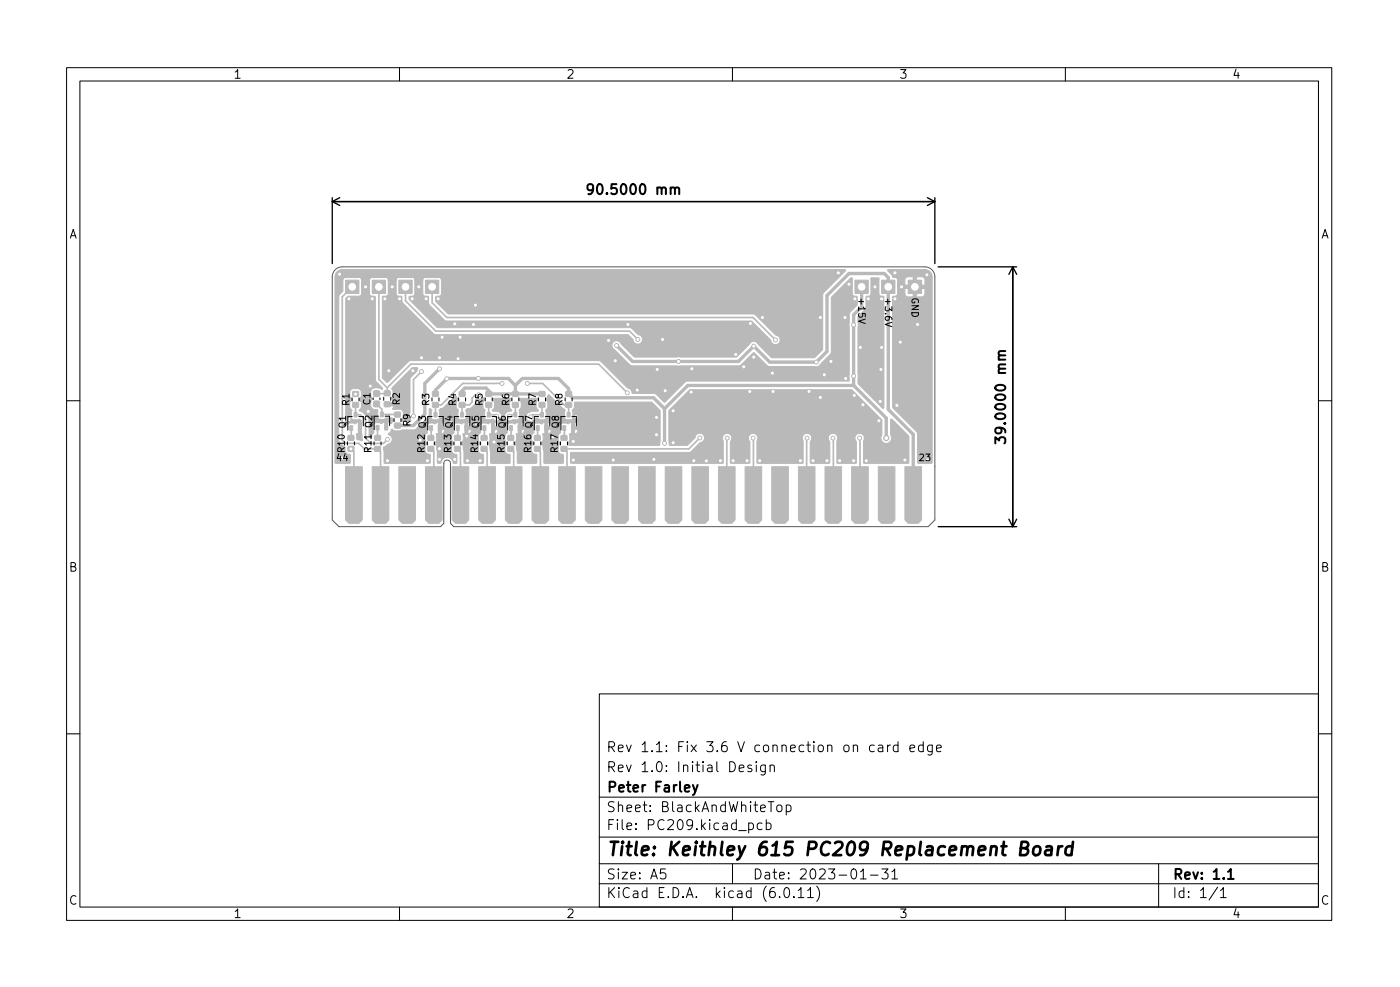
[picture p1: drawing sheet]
<svg xmlns="http://www.w3.org/2000/svg" width="210mm" height="148mm" viewBox="0 0 210 148" stroke-linecap="round" stroke-linejoin="round" font-family="sans-serif">
<path d="M96.2 27.8l.4-.2a.94 .94 0 0 1 0 1.5h-.2a.91 .91 0 0 1-.2-1.3zM149.6 57.9a1.02 1.02 0 0 1 1.4 .2v.2a.94 .94 0 0 1-1.5 0z" fill="none" stroke="#000" stroke-width=".3"/>
<g fill="none" stroke="#000" stroke-width=".2">
<path d="M49.9 29.7v9.9M49.9 30.3h90.5M49.9 30.3l1.1 .5M51 29.7l-1.1 .6M139.3 29.7l1.1 .6M140.4 29.7v9.9M140.4 30.3l-1.1 .5M140.9 40.1h11.8M152.1 40.1v39M152.1 40.1l-.6 1.1M152.1 40.1l.6 1.1M140.9 79.1h11.8"/>
<path d="M151.5 77.9l.6 1.2M152.7 77.9l-.6 1.2"/>
</g>
<g fill="#b9b9b9" stroke="#b9b9b9" stroke-width=".15">
<path d="M57.7 60.3h.9v.7h-.9z"/>
<path d="M57.7 58.7h.9v.7h-.9z"/>
<path d="M64.3 67h.8v.7h-.8z"/>
<path d="M64.3 65.4h.8v.7h-.8z"/>
<path d="M68.3 67h.8v.7h-.8z"/>
<path d="M68.3 65.4h.8v.7h-.8z"/>
<path d="M72.5 63.9h.5v.7h-.5z"/>
<path d="M73.8 63.9h.5v.7h-.5z"/>
<path d="M73.2 61.9h.4v.7h-.4z"/>
<path d="M59.3 61.9h.8v.7h-.8z"/>
<path d="M59.3 63.5h.8v.7h-.8z"/>
<path d="M65 60.4h.8v.7h-.8z"/>
<path d="M65 58.8h.8v.7h-.8z"/>
<path d="M52.5 63.9h.5v.7h-.5z"/>
<path d="M53.8 63.9h.5v.7h-.5z"/>
<path d="M53.2 61.9h.4v.7h-.4z"/>
<path d="M69 60.4h.8v.7h-.8z"/>
<path d="M69 58.8h.8v.7h-.8z"/>
<path d="M56.3 67h.8v.7h-.8z"/>
<path d="M56.3 65.4h.8v.7h-.8z"/>
<path d="M72.3 67h.8v.7h-.8z"/>
<path d="M72.3 65.4h.8v.7h-.8z"/>
<path d="M77 60.4h.8v.7h-.8z"/>
<path d="M77 58.8h.8v.7h-.8z"/>
<path d="M85 60.4h.8v.7h-.8z"/>
<path d="M85 58.8h.8v.7h-.8z"/>
<path d="M80.5 63.9h.5v.7h-.5z"/>
<path d="M81.8 63.9h.5v.7h-.5z"/>
<path d="M81.2 61.9h.4v.7h-.4z"/>
<path d="M76.3 67h.8v.7h-.8z"/>
<path d="M76.3 65.4h.8v.7h-.8z"/>
<path d="M56.5 63.9h.4v.7h-.4z"/>
<path d="M57.8 63.9h.4v.7h-.4z"/>
<path d="M57.1 61.9h.5v.7h-.5z"/>
<path d="M73 60.4h.8v.7h-.8z"/>
<path d="M73 58.8h.8v.7h-.8z"/>
<path d="M52.3 67h.8v.7h-.8z"/>
<path d="M52.3 65.4h.8v.7h-.8z"/>
<path d="M81 60.4h.8v.7h-.8z"/>
<path d="M81 58.8h.8v.7h-.8z"/>
<path d="M68.5 63.9h.5v.7h-.5z"/>
<path d="M69.8 63.9h.5v.7h-.5z"/>
<path d="M69.2 61.9h.4v.7h-.4z"/>
<path d="M76.5 63.9h.5v.7h-.5z"/>
<path d="M77.8 63.9h.5v.7h-.5z"/>
<path d="M77.2 61.9h.4v.7h-.4z"/>
<path d="M84.3 67h.8v.7h-.8z"/>
<path d="M84.3 65.4h.8v.7h-.8z"/>
<path d="M56.1 60.3h.9v.7h-.9z"/>
<path d="M56.1 58.7h.9v.8h-.9z"/>
<path d="M64.5 63.9h.5v.7h-.5z"/>
<path d="M65.8 63.9h.5v.7h-.5z"/>
<path d="M65.2 61.9h.4v.7h-.4z"/>
<path d="M80.3 67h.8v.7h-.8z"/>
<path d="M80.3 65.4h.8v.7h-.8z"/>
<path d="M53 60.4h.8v.7h-.8z"/>
<path d="M53 58.8h.8v.7h-.8z"/>
<path d="M84.5 63.9h.5v.7h-.5z"/>
<path d="M85.8 63.9h.5v.7h-.5z"/>
<path d="M85.2 61.9h.4v.7h-.4z"/>
<path d="M135.9 70.1h2.5v8l-.5 .5h-1.5l-.5-.5z"/>
<path d="M131.9 70.1h2.5v8l-.5 .5h-1.5l-.5-.5z"/>
<path d="M127.9 70.1h2.5v8l-.5 .5h-1.5l-.5-.5z"/>
<path d="M123.9 70.1h2.5v8l-.5 .5h-1.5l-.5-.5z"/>
<path d="M119.9 70.1h2.5v8l-.5 .5h-1.5l-.5-.5z"/>
<path d="M115.9 70.1h2.5v8l-.5 .5h-1.5l-.5-.5z"/>
<path d="M111.9 70.1h2.5v8l-.5 .5h-1.5l-.5-.5z"/>
<path d="M107.9 70.1h2.5v8l-.5 .5h-1.5l-.5-.5z"/>
<path d="M103.9 70.1h2.5v8l-.5 .5h-1.5l-.5-.5z"/>
<path d="M99.9 70.1h2.5v8l-.5 .5h-1.5l-.5-.5z"/>
<path d="M95.9 70.1h2.5v8l-.5 .5h-1.5l-.5-.5z"/>
<path d="M91.9 70.1h2.5v8l-.5 .5h-1.5l-.5-.5z"/>
<path d="M87.9 70.1h2.5v8l-.5 .5h-1.5l-.5-.5z"/>
<path d="M83.9 70.1h2.5v8l-.5 .5h-1.5l-.5-.5z"/>
<path d="M79.9 70.1h2.5v8l-.5 .5h-1.5l-.5-.5z"/>
<path d="M75.9 70.1h2.5v8l-.5 .5h-1.5l-.5-.5z"/>
<path d="M71.9 70.1h2.5v8l-.5 .5h-1.5l-.5-.5z"/>
<path d="M67.9 70.1h2.5v8l-.5 .5h-1.5l-.5-.5z"/>
<path d="M63.9 70.1h2.5v8l-.5 .5h-1.5l-.5-.5z"/>
<path d="M59.9 70.1h2.5v8l-.5 .5h-1.5l-.5-.5z"/>
<path d="M55.9 70.1h2.5v8l-.5 .5h-1.5l-.5-.5z"/>
<path d="M51.9 70.1h2.5v8l-.5 .5h-1.5l-.5-.5z"/>
<path d="M51.9 42.1h2v2h-2z"/>
<path d="M55.9 42.1h2v2h-2z"/>
<path d="M59.9 42.1h2v2h-2z"/>
<path d="M132.4 42.1h2v2h-2z"/>
<path d="M136.4 42.1h2v2h-2z"/>
<path d="M128.4 42.1h2v2h-2z"/>
<path d="M63.9 42.1h2v2h-2z"/>
<path d="M85.7 68l17.8-.1 .3-.2 1.3-1.2a.78 .78 0 0 0 .7-.7l-.1-.4-.3-.3a.73 .73 0 0 0-1 .6l-1.2 1.2-2.7-.1v-5.2l3.1-3.1h24.3l4.5 4.5v2.4a.81 .81 0 0 0 .8 1.2 .81 .81 0 0 0 .6-1.3v-2.3l.1-.1 2.6 2.6-.1 4h-6.7v-3.3l.1-.4-.1-.4-.2-.2a.7 .7 0 0 0-.9 .1 .7 .7 0 0 0 0 .9v3.3h-2.9v-3.3l.1-.4-.1-.4-.3-.3a.7 .7 0 0 0-.8 .2 .7 .7 0 0 0-.1 .8l.1 .2v3.2h-2.9v-3.2l.2-.5-.1-.4-.2-.2a.72 .72 0 0 0-.9 .1 .72 .72 0 0 0-.1 .9v3.3l-6.8 .1-.1-.2v-3.2l.1-.4-.1-.4-.3-.3a.7 .7 0 0 0-.8 .2 .7 .7 0 0 0-.1 .8l.1 .2v3.2h-2.9v-3.2l.2-.5-.1-.4-.2-.2a.72 .72 0 0 0-.9 .1 .72 .72 0 0 0-.1 .9v3.2l-.1 .2h-22.7l-.1-.2z"/>
<path d="M133.3 40.5h5.6a1.09 1.09 0 0 1 1.1 1v27.9l-.1 .2h-2l-.1-.2v-4.4l-3.7-3.8v-16.6v-.1l.5-.1 .2-.3h1.1l.1 .3 .3 .2 2.3-.1 .3-.3v-.9h-1.2v1.3h-.6v-1.3h-1.2v.8h-1.1v-1.3h4.1v-.8l-.1-.3-.3-.1h-.8v1.2h-.6v-1.2h-.8l-.3 .1-.1 .2v.9h-1.1l-.1-1-.2-.1-.4-.1-.2-.3-.6-.6z"/>
<path d="M58.8 64.5l.1-.1 .4 .3h.7l.4-.2h2l1.9-2 .2-.3v-.7l.2-.1a.3 .3 0 0 1 .1 .5v.8l.3 .3a.68 .68 0 0 0 .9-.3v-.8a.39 .39 0 0 1 .4-.6l.2-.1 1.9-1.8 .4 .6-.4 .5v.6l.4 .5-.1 1.1 .3 .3a.68 .68 0 0 0 .9-.3v-.8a.34 .34 0 0 1 0-.4 .34 .34 0 0 1 .2-.2l.5-.1 .6-.5 .2-.8h.6l.5-.2 .3 .3-.4 .5v.6l.2 .3a.28 .28 0 0 1 .1 .5v.7l.1 .3 .8 .1 .3-.1 .4 .2a.71 .71 0 0 0 .9-.6 .73 .73 0 0 0-.8-.7l-.4-.1-.2-.1 .4-.6v-.6l-.4-.5 .2-.1h2.7l.1 .2-.4 .4v.6l.3 .5a.2 .2 0 0 1 0 .2 .2 .2 0 0 1-.3 .1h-.1a.7 .7 0 0 0-.6 .9 .7 .7 0 0 0 1.1 .4l.2-.1a.63 .63 0 0 0 .9-.3v-.9a.31 .31 0 0 1 .2-.5l.1-.8-.1-.2-.3-.3 .1-.2h2.8l.1 .2-.4 .4v.6l.3 .7-1.1 .1a.78 .78 0 0 0-.7 .9 .7 .7 0 0 0 .9 .5l.5-.4h.4l.3 .2a.63 .63 0 0 0 .9-.3v-.9a.31 .31 0 0 1 .2-.5l.1-.9-.4-.5 .5-.6 2.2 2a.33 .33 0 0 1 .2 .6v.8l.3 .3a.68 .68 0 0 0 .9-.3v-.8a.36 .36 0 0 1 .2-.6l.1-.9h.1h11.5l1.2 1.3v5.1l-.1 .1h-13.5l-.3-.4 .4-.4v-.6a.24 .24 0 0 1 .1-.4h.7l.2-.1 .2-.5h-.5v.6h-.5v-1.1h1v-.1l-.2-.4-.3-.1v.6h-.5v-.6l-.2 .1a.33 .33 0 0 1-.6 0 .66 .66 0 0 0-.9 .3l.1 1.1-.4 .5v.6l.4 .6-.4 .4v.7a.78 .78 0 0 0 .8 .6v1.2h-2.9l-.1-2.5-.4-.5 .4-.4v-.6a.24 .24 0 0 1 .1-.4h.7l.2-.1 .2-.5h-.5v.6h-.5v-1.1h1v-.1l-.2-.4-.3-.1v.6h-.5v-.6l-.2 .1a.33 .33 0 0 1-.6 0 .66 .66 0 0 0-.9 .3l.1 1.1-.4 .5v.6l.4 .6-.4 .4v.7a.78 .78 0 0 0 .8 .6v1.2h-2.9l-.1-2.5-.4-.5 .4-.4v-.6a.24 .24 0 0 1 .1-.4h.7l.2-.1 .2-.5h-.5v.6h-.5v-1.1h1v-.1l-.2-.4-.3-.1v.6h-.5v-.6l-.2 .1a.33 .33 0 0 1-.6 0 .66 .66 0 0 0-.9 .3l.1 1.1-.4 .5v.6l.4 .6-.4 .4v.7a.78 .78 0 0 0 .8 .6v1.2h-2.9l-.1-2.5-.4-.5 .4-.4v-.6a.24 .24 0 0 1 .1-.4h.7l.2-.1 .2-.5h-.5v.6h-.5v-1.1h1v-.1l-.2-.4-.3-.1v.6h-.5v-.6l-.2 .1a.33 .33 0 0 1-.6 0 .66 .66 0 0 0-.9 .3l.1 1.1-.4 .5v.6l.4 .6-.4 .4v.7a.78 .78 0 0 0 .8 .6v1.2h-2.9l-.1-2.5-.4-.5 .4-.4v-.6a.24 .24 0 0 1 .1-.4h.7l.2-.1 .2-.5h-.5v.6h-.5v-1.1h1v-.1l-.2-.4-.3-.1v.6h-.5v-.6l-.2 .1a.33 .33 0 0 1-.6 0 .66 .66 0 0 0-.9 .3l.1 1.1-.4 .5v.6l.4 .6-.4 .4v.7a.78 .78 0 0 0 .8 .6v1.2h-.5a.94 .94 0 0 0-1-.8 .94 .94 0 0 0-.9 .9l-.5-.1v-1.7l-.1-.8-.4-.5 .4-.4v-.6a.24 .24 0 0 1 .1-.4h.7l.2-.1 .2-.5h-.5v.6h-.5v-1.1h1v-.1l-.2-.4-.3-.1v.6h-.5v-.6l-.2 .1a.33 .33 0 0 1-.6 0 .66 .66 0 0 0-.9 .3l.1 1.1-.4 .5v.6l.4 .6-.4 .4v.7a.78 .78 0 0 0 .8 .6v1.1l-.1 .2h-6.7l-.1-.2v-1.6l-.1-.6 .6-.5a.78 .78 0 0 0 .7-.7l-.1-.4-.3-.3a.14 .14 0 0 1-.2-.1 .14 .14 0 0 1 .1-.2l.3-.2z"/>
<path d="M50.6 40.8l.4-.3h.4h75.6v.2l-3.4 3.4-.1 8.3-1.2 1.3h-6.4l-2.3-2.3-.5-.1-.4 .2-2.1 2.1h-15.3l-2.3-2.3a.71 .71 0 0 0-1 .2 .71 .71 0 0 0 .3 1l2.3 2.2 .3 .2h16.1l.3-.2 1.9-1.8 2.2 2.1h7.4l1.9-1.8 .2-.4v-8.2l2.8-2.9 .3 .1v2.4l.3 .2 .4 .1v1.2l-1 1.2-.2 .3v10h-24.3l-.3 .2-3.1 3-1.5-1.3-3.3-.1-.3-.5-.5-.3-4-3.9-.2-.2h-28.3l-.4 .2-3.2 3.1-.7-.7v-12.1l.1-.1 .5-.1 .3-.2v-2.2h1.2l.1 2.3 .2 .1 .5 .1 .2 1 4.6 4.6 .3 .1h28.9l.8 .8a.71 .71 0 0 0 .8 .6 .71 .71 0 0 0 .6-.7 .71 .71 0 0 0-.7-.7l-.9-.9-.4-.1h-28.8l-4.2-4.2-.1-.4 .1-.1 .5-.1 .3-.2v-2.2h1.2l.1 2.3 .2 .1 .5 .1 .2 1.3 2.3 2.3 .2 .1h45.8l3 2.9a.71 .71 0 0 0 .7 .6 .71 .71 0 0 0 .7-.7 .71 .71 0 0 0-.7-.7l-3.1-3-.2-.2h-45.8l-2-1.9v-.7l.6-.1 .3-.2v-2.2l-.3-.3h-2.1h-.2l-.2 .3h-1.2l-.2-.3h-.2h-2h-.2l-.2 .3h-1.2l-.2-.3h-.2h-2l-.3 .1-.1 .2v2.1l.2 .3 .6 .1 .1 .1v12.4l.1 .3 1 1-.2 .2-.4-.3h-.7l-.3 .2-.2 .4v.8a.36 .36 0 0 1 0 .6v.9l.3 .3 .7 .2v1.1l.4 .3a.72 .72 0 0 0 .8-.2l.9-.1 .4 .4-.5 .5-.5-.2v.9l-.1 .1h-.3v-1h-.3a.33 .33 0 0 1-.5 .1 .66 .66 0 0 0-.9 .2v.9l.1 .3-.3 .3-.1 .5-.1 .1-.3-.3v-2.6l-1-1-.5-.3 .4-.6v-.6l-.4-.5 .4-.4v-.6l-.2-.4-.3-.1h-.8l-.3 .1-.2 .3v.7l.4 .5-.4 .5v.6l.2 .3a.28 .28 0 0 1 .1 .5v.7l.1 .3 .8 .1 .3-.1 .3 .4v1.8l.1 .1v.7a.18 .18 0 0 1-.1 .3 .18 .18 0 0 1-.2-.1l-.5-.1v-.5a.24 .24 0 0 1 .1-.4h.1v-1.7l-.2 .1a.33 .33 0 0 1-.6 0 .82 .82 0 0 0-1 .3l-.1-.1v-18.9l.4-.3h1.5a.42 .42 0 0 0 .5-.4v-2.1l-.2-.3h-2.2l-.3 .1-.1 1.9-.5 .5-.1 .4v21.5l.1 .3 .8 .7v.6a.78 .78 0 0 0 .8 .6v1.2h-2.3v-27.9z"/>
<path d="M61.9 55.2h.7l.1 .1-.1 .5-.9 .8-.1 .3v5l-.2 .5 .1 .4a.27 .27 0 0 1 .1 .4h-1.3l-.1-.2 .4-.5-.1-.8-.4-.2h-1a.34 .34 0 0 1 0-.5l-1.1-.1-.1-.1 .1-.4h1.1l-.3-.6 .2-.5v-.6l-.2-.4z"/>
<path d="M130.8 41.8h1.2v2.4l.2 .2 .5 .1v.1v16.6l-.1 .1-3.7-3.8v-9.9l1.1-1.3 .1-1.8 .4-.1 .3-.2z"/>
<circle cx="58.2" cy="66" r=".3"/>
<circle cx="98.6" cy="62.7" r=".3"/>
<circle cx="123.2" cy="47.7" r=".3"/>
<circle cx="132.3" cy="55.5" r=".3"/>
<circle cx="55.9" cy="44.9" r=".3"/>
<circle cx="68.3" cy="69" r=".3"/>
<circle cx="112.7" cy="48.6" r=".3"/>
<circle cx="128.2" cy="69.2" r=".3"/>
<circle cx="129.6" cy="60.8" r=".3"/>
<circle cx="113.2" cy="53.6" r=".3"/>
<circle cx="64.2" cy="69.2" r=".3"/>
<circle cx="60" cy="44.9" r=".3"/>
<circle cx="86.1" cy="66.3" r=".3"/>
<circle cx="69.1" cy="50.6" r=".3"/>
<circle cx="66" cy="67.4" r=".3"/>
<circle cx="51" cy="41.2" r=".3"/>
<circle cx="139.2" cy="41.3" r=".3"/>
<circle cx="127" cy="56.8" r=".3"/>
<circle cx="63.3" cy="53.7" r=".3"/>
<circle cx="122.1" cy="69.2" r=".3"/>
<circle cx="126.9" cy="47.7" r=".3"/>
<circle cx="86.1" cy="69.1" r=".3"/>
<circle cx="66.4" cy="50.6" r=".3"/>
<circle cx="112.2" cy="69.2" r=".3"/>
<circle cx="134.4" cy="41" r=".3"/>
<circle cx="135.2" cy="51.4" r=".3"/>
<circle cx="129.2" cy="52.2" r=".3"/>
<circle cx="99.9" cy="58.7" r=".3"/>
<circle cx="132.2" cy="60.3" r=".3"/>
<circle cx="114.1" cy="69.2" r=".3"/>
<circle cx="123.2" cy="59.7" r=".3"/>
<circle cx="72.1" cy="69.2" r=".3"/>
<circle cx="71.4" cy="45.8" r=".3"/>
<circle cx="58.9" cy="43.1" r=".3"/>
<circle cx="55.3" cy="61.8" r=".3"/>
<circle cx="64" cy="44.9" r=".3"/>
<circle cx="132" cy="63.2" r=".3"/>
<circle cx="61.9" cy="44.9" r=".3"/>
<circle cx="62" cy="55.7" r=".3"/>
<circle cx="98.7" cy="55.5" r=".3"/>
<circle cx="103.8" cy="58.9" r=".3"/>
<circle cx="137.8" cy="48.7" r=".3"/>
<circle cx="132.4" cy="52.2" r=".3"/>
<circle cx="127.5" cy="42.7" r=".3"/>
<circle cx="86.5" cy="62.6" r=".3"/>
<circle cx="130.4" cy="44.9" r=".3"/>
<circle cx="57.8" cy="44.9" r=".3"/>
<circle cx="134.4" cy="44.9" r=".3"/>
<circle cx="101.1" cy="61.7" r=".3"/>
<circle cx="124.8" cy="54.3" r=".3"/>
<circle cx="71.1" cy="48.7" r=".3"/>
<circle cx="135.9" cy="69.1" r=".3"/>
<circle cx="110.5" cy="53.2" r=".3"/>
<circle cx="125.9" cy="41" r=".3"/>
<circle cx="116" cy="56" r=".3"/>
<circle cx="70.2" cy="69.2" r=".3"/>
<circle cx="52.4" cy="44.9" r=".3"/>
<circle cx="120.2" cy="69.2" r=".3"/>
<circle cx="98.6" cy="65.3" r=".3"/>
<circle cx="134.7" cy="60.9" r=".3"/>
<circle cx="95.7" cy="58.6" r=".3"/>
<circle cx="58.2" cy="69.2" r=".3"/>
<circle cx="103.9" cy="55.4" r=".3"/>
<circle cx="101.1" cy="66.5" r=".3"/>
<circle cx="135.4" cy="43.1" r=".3"/>
<circle cx="126.1" cy="69.2" r=".3"/>
<circle cx="68.8" cy="53.9" r=".3"/>
<circle cx="108.2" cy="69.2" r=".3"/>
<circle cx="91.4" cy="51.1" r=".3"/>
<circle cx="114.5" cy="47.7" r=".3"/>
<circle cx="124.2" cy="69.2" r=".3"/>
<circle cx="70.1" cy="65.5" r=".3"/>
<circle cx="112.6" cy="58.8" r=".3"/>
<circle cx="128.3" cy="59.4" r=".3"/>
<circle cx="131.4" cy="43.1" r=".3"/>
<circle cx="66" cy="69" r=".3"/>
<circle cx="99.5" cy="51" r=".3"/>
<circle cx="104.2" cy="69.2" r=".3"/>
<circle cx="110.1" cy="69.2" r=".3"/>
<circle cx="116.1" cy="58.8" r=".3"/>
<circle cx="68.3" cy="48.6" r=".3"/>
<circle cx="58.4" cy="55.7" r=".3"/>
<circle cx="55.6" cy="58" r=".3"/>
<circle cx="74.2" cy="66.4" r=".3"/>
<circle cx="54.9" cy="43.1" r=".3"/>
<circle cx="121.5" cy="58.8" r=".3"/>
<circle cx="92.1" cy="69.1" r=".3"/>
<circle cx="62.9" cy="43.1" r=".3"/>
<circle cx="111.7" cy="55.1" r=".3"/>
<circle cx="123.8" cy="56.3" r=".3"/>
<circle cx="66" cy="53.7" r=".3"/>
<circle cx="65.8" cy="44.9" r=".3"/>
<circle cx="98.2" cy="69" r=".3"/>
<circle cx="92.4" cy="54.2" r=".3"/>
<circle cx="94.3" cy="48.7" r=".3"/>
<circle cx="130.1" cy="69.2" r=".3"/>
<circle cx="106.1" cy="69.2" r=".3"/>
<circle cx="128.2" cy="48.8" r=".3"/>
<circle cx="53.4" cy="59.2" r=".3"/>
<circle cx="99.8" cy="66.6" r=".3"/>
<circle cx="133.1" cy="65.8" r=".4"/>
<circle cx="71.9" cy="56.8" r=".3"/>
<circle cx="67.1" cy="56.9" r=".3"/>
<circle cx="128.2" cy="56.5" r=".3"/>
<circle cx="129.1" cy="65.8" r=".3"/>
<circle cx="125.1" cy="65.8" r=".3"/>
<circle cx="121.2" cy="65.8" r=".3"/>
<circle cx="113.1" cy="65.8" r=".3"/>
<circle cx="109.2" cy="65.8" r=".3"/>
<circle cx="105.1" cy="65.7" r=".3"/>
<circle cx="52.7" cy="67.4" r=".3"/>
<circle cx="95.8" cy="50.9" r=".3"/>
<circle cx="94.2" cy="59" r=".3"/>
<circle cx="92.6" cy="51.9" r=".3"/>
<circle cx="113.2" cy="52" r=".3"/>
<circle cx="66" cy="55.4" r=".3"/>
<circle cx="122.6" cy="54.4" r=".3"/>
<circle cx="101.9" cy="54.3" r=".3"/>
<circle cx="116.5" cy="51" r=".3"/>
<circle cx="74.6" cy="62.5" r=".3"/>
<circle cx="75.4" cy="57.6" r=".3"/>
<circle cx="63.3" cy="55.8" r=".3"/>
<circle cx="79.2" cy="57.6" r=".3"/>
</g>
<path d="M66 55.4l-2.2 2.2v4.6l-1.7 1.7h-2.4M69.4 59.1v-.4l.4-.4h3.2l.4 .4v.4h8M77.4 57.9l-1-1.1h-9.3l-1.7 1.8v.5M77.4 57.9l1-1.1h5.4l1.6 1.6v.7l.6 .6h12.1l1.7 1.7M77.4 57.9v1.2M92.6 51.9l2.4 2.4h15.9l2.3-2.3 2.4 2.4h7l1.6-1.6v-8.4l3.3-3.3h5.3l.6 .6v19.8l3.8 3.7v9.1M128.2 57.9h-24.9l-3.5 3.5M128.2 57.9l4.9 4.9v3M128.2 47.3v10.6M129.4 43.1v3M99.8 61.4v5.2" fill="none" stroke="#b9b9b9" stroke-width=".5"/>
<g fill="none" stroke="#b9b9b9" stroke-width=".25">
<path d="M52.9 43.1l-1.5 1.5v21.5M56.9 43.1v13.9l1.2 1.2M58.1 58.2l3.6-3.5h28.2l4.3 4.3M58.1 58.2v.9h-1.5M60.9 43.1v2.1l4.5 4.5h29.1l1.3 1.2M63.3 55.8l-1.2 1.2v5.4M64.9 43.1v2.4l2.2 2.2h46l3.4 3.3M71.4 59.3l-.5 .5v.6l-.4 .4h-1.1v1.5M75.4 57.6h-5.9l-3.2 3.2h-.9v1.5M79.2 57.6h2.3l3.2 3.2h.7v1.5M51.9 66.6h2l.8 .8h2l.4 .4v6.5M52.7 67.4l.5 .4v6.5"/>
<path d="M52.7 64.3v1.4M53.4 60.8v1.5h.7l.8 .8v2.7M56.6 60.6l.7 .8v.8h2.4M56.7 64.2v1.5M58.2 66l-.6 .6h-1.9M64.7 67.4l.4 .4v6.5M64.7 64.3v1.4M68.7 67.4l.4 .4v6.5M68.7 64.3v1.4M72.7 67.4l.4 .4v6.5M72.7 64.3v1.4M73.4 60.8v1.5h1l.2 .2"/>
<path d="M76.7 67.4l.4 .4v6.5M76.7 64.3v1.4M77.4 60.8v1.5h-.7M80.7 67.4l.4 .4v6.5M80.7 64.3v1.4M81.4 60.8v1.5h-1.4M84.7 64.3v1.4M105.1 65.7l-1.7 1.7h-18.7l.4 .4v6.5M109.2 65.8l-.1 8.5M113.1 65.8v8.5M121.2 65.8v8.5M125.1 65.8l.1 8.5"/>
<path d="M129.1 65.8l.1 8.5"/>
</g>
<g fill="#fff" stroke="#fff" stroke-width=".15">
<circle cx="58.2" cy="66" r=".15"/>
<circle cx="98.6" cy="62.7" r=".15"/>
<circle cx="123.2" cy="47.7" r=".15"/>
<circle cx="132.3" cy="55.5" r=".15"/>
<circle cx="55.9" cy="44.9" r=".15"/>
<circle cx="68.3" cy="69" r=".15"/>
<circle cx="112.7" cy="48.6" r=".15"/>
<circle cx="128.2" cy="69.2" r=".15"/>
<circle cx="129.6" cy="60.8" r=".15"/>
<circle cx="113.2" cy="53.6" r=".15"/>
<circle cx="64.2" cy="69.2" r=".15"/>
<circle cx="60" cy="44.9" r=".15"/>
<circle cx="86.1" cy="66.3" r=".15"/>
<circle cx="69.1" cy="50.6" r=".15"/>
<circle cx="66" cy="67.4" r=".15"/>
<circle cx="51" cy="41.2" r=".15"/>
<circle cx="139.2" cy="41.3" r=".15"/>
<circle cx="127" cy="56.8" r=".15"/>
<circle cx="63.3" cy="53.7" r=".15"/>
<circle cx="122.1" cy="69.2" r=".15"/>
<circle cx="126.9" cy="47.7" r=".15"/>
<circle cx="86.1" cy="69.1" r=".15"/>
<circle cx="66.4" cy="50.6" r=".15"/>
<circle cx="112.2" cy="69.2" r=".15"/>
<circle cx="134.4" cy="41" r=".15"/>
<circle cx="135.2" cy="51.4" r=".15"/>
<circle cx="129.2" cy="52.2" r=".15"/>
<circle cx="99.9" cy="58.7" r=".15"/>
<circle cx="132.2" cy="60.3" r=".15"/>
<circle cx="114.1" cy="69.2" r=".15"/>
<circle cx="123.2" cy="59.7" r=".15"/>
<circle cx="72.1" cy="69.2" r=".15"/>
<circle cx="71.4" cy="45.8" r=".15"/>
<circle cx="58.9" cy="43.1" r=".15"/>
<circle cx="55.3" cy="61.8" r=".15"/>
<circle cx="64" cy="44.9" r=".15"/>
<circle cx="132" cy="63.2" r=".15"/>
<circle cx="61.9" cy="44.9" r=".15"/>
<circle cx="62" cy="55.7" r=".15"/>
<circle cx="98.7" cy="55.5" r=".15"/>
<circle cx="103.8" cy="58.9" r=".15"/>
<circle cx="137.8" cy="48.7" r=".15"/>
<circle cx="132.4" cy="52.2" r=".15"/>
<circle cx="127.5" cy="42.7" r=".15"/>
<circle cx="86.5" cy="62.6" r=".15"/>
<circle cx="130.4" cy="44.9" r=".15"/>
<circle cx="57.8" cy="44.9" r=".15"/>
<circle cx="134.4" cy="44.9" r=".15"/>
<circle cx="101.1" cy="61.7" r=".15"/>
<circle cx="124.8" cy="54.3" r=".15"/>
<circle cx="71.1" cy="48.7" r=".15"/>
<circle cx="135.9" cy="69.1" r=".15"/>
<circle cx="110.5" cy="53.2" r=".15"/>
<circle cx="125.9" cy="41" r=".15"/>
<circle cx="116" cy="56" r=".15"/>
<circle cx="70.2" cy="69.2" r=".15"/>
<circle cx="52.4" cy="44.9" r=".15"/>
<circle cx="120.2" cy="69.2" r=".15"/>
<circle cx="98.6" cy="65.3" r=".15"/>
<circle cx="134.7" cy="60.9" r=".15"/>
<circle cx="95.7" cy="58.6" r=".15"/>
<circle cx="58.2" cy="69.2" r=".15"/>
<circle cx="103.9" cy="55.4" r=".15"/>
<circle cx="101.1" cy="66.5" r=".15"/>
<circle cx="135.4" cy="43.1" r=".15"/>
<circle cx="126.1" cy="69.2" r=".15"/>
<circle cx="68.8" cy="53.9" r=".15"/>
<circle cx="108.2" cy="69.2" r=".15"/>
<circle cx="91.4" cy="51.1" r=".15"/>
<circle cx="114.5" cy="47.7" r=".15"/>
<circle cx="124.2" cy="69.2" r=".15"/>
<circle cx="70.1" cy="65.5" r=".15"/>
<circle cx="112.6" cy="58.8" r=".15"/>
<circle cx="128.3" cy="59.4" r=".15"/>
<circle cx="131.4" cy="43.1" r=".15"/>
<circle cx="66" cy="69" r=".15"/>
<circle cx="99.5" cy="51" r=".15"/>
<circle cx="104.2" cy="69.2" r=".15"/>
<circle cx="110.1" cy="69.2" r=".15"/>
<circle cx="116.1" cy="58.8" r=".15"/>
<circle cx="68.3" cy="48.6" r=".15"/>
<circle cx="58.4" cy="55.7" r=".15"/>
<circle cx="55.6" cy="58" r=".15"/>
<circle cx="74.2" cy="66.4" r=".15"/>
<circle cx="54.9" cy="43.1" r=".15"/>
<circle cx="121.5" cy="58.8" r=".15"/>
<circle cx="92.1" cy="69.1" r=".15"/>
<circle cx="62.9" cy="43.1" r=".15"/>
<circle cx="111.7" cy="55.1" r=".15"/>
<circle cx="123.8" cy="56.3" r=".15"/>
<circle cx="66" cy="53.7" r=".15"/>
<circle cx="65.8" cy="44.9" r=".15"/>
<circle cx="98.2" cy="69" r=".15"/>
<circle cx="92.4" cy="54.2" r=".15"/>
<circle cx="94.3" cy="48.7" r=".15"/>
<circle cx="130.1" cy="69.2" r=".15"/>
<circle cx="106.1" cy="69.2" r=".15"/>
<circle cx="128.2" cy="48.8" r=".15"/>
<circle cx="53.4" cy="59.2" r=".15"/>
<circle cx="99.8" cy="66.6" r=".15"/>
<circle cx="133.1" cy="65.8" r=".2"/>
<circle cx="71.8" cy="56.8" r=".15"/>
<circle cx="67.1" cy="56.9" r=".15"/>
<circle cx="128.2" cy="56.5" r=".15"/>
<circle cx="129.1" cy="65.8" r=".15"/>
<circle cx="125.1" cy="65.8" r=".15"/>
<circle cx="121.2" cy="65.8" r=".15"/>
<circle cx="113.1" cy="65.8" r=".15"/>
<circle cx="109.2" cy="65.8" r=".15"/>
<circle cx="105.1" cy="65.7" r=".15"/>
<circle cx="52.7" cy="67.4" r=".15"/>
<circle cx="95.8" cy="50.9" r=".15"/>
<circle cx="94.2" cy="59" r=".15"/>
<circle cx="92.6" cy="51.9" r=".15"/>
<circle cx="113.2" cy="52" r=".15"/>
<circle cx="66" cy="55.4" r=".15"/>
<circle cx="122.6" cy="54.4" r=".15"/>
<circle cx="101.9" cy="54.3" r=".15"/>
<circle cx="116.5" cy="51" r=".15"/>
<circle cx="74.6" cy="62.5" r=".15"/>
<circle cx="75.4" cy="57.6" r=".15"/>
<circle cx="63.3" cy="55.8" r=".15"/>
<circle cx="79.2" cy="57.6" r=".15"/>
<circle cx="52.9" cy="43.1" r=".5"/>
<circle cx="56.9" cy="43.1" r=".5"/>
<circle cx="60.9" cy="43.1" r=".5"/>
<circle cx="133.4" cy="43.1" r=".5"/>
<circle cx="137.4" cy="43.1" r=".5"/>
<circle cx="129.4" cy="43.1" r=".5"/>
<circle cx="64.9" cy="43.1" r=".5"/>
</g>
<g fill="none" stroke="#000" stroke-width=".15">
<path d="M10 10.2h190v128h-190zM12 12.2h186v124h-186zM60 10.2v2M110 10.2v2M160 10.2v2M53.9 59.7v.5M57.1 59.7v.3M57.6 59.6v.5M58.7 59.6v.5M65.9 59.7v.5M69.9 59.7v.5M73.9 59.7v.5"/>
<path d="M77.9 59.7v.5M81.9 59.7v.5M85.9 59.7v.5M129.9 47.9l-1 .3 1 .4M133.9 48.4l-1 .3 1 .3M10 60.2h2M52.2 62.5h.7M53.2 66.3v.5M53.9 62.5h.7v1.4M56.2 62.5h.7M57.2 66.3v.5M57.9 62.5h.6v1.4"/>
<path d="M59.2 62.8v.5M60.2 62.8v.5M64.2 62.5h.7M65.2 66.3v.5M65.9 62.5h.7v1.4M68.2 62.5h.7M69.2 66.3v.5M69.9 62.5h.7v1.4M72.2 62.5h.7M73.2 66.3v.5M73.9 62.5h.7v1.4M76.2 62.5h.7"/>
<path d="M77.2 66.3v.5M77.9 62.5h.7v1.4M80.2 62.5h.7M81.2 66.3v.5M81.9 62.5h.7v1.4M84.2 62.5h.7M85.2 66.3v.5M85.9 62.5h.7v1.4M198 60.2h2M10 110.2h2M90 104.2h108v32h-108zM90 119.7h108"/>
<path d="M107.7 114.3v1.3l.2 .2M124.3 112a.37 .37 0 0 1 .6 .1v.7M131.3 111.9l-.4-.1-.3 .3v.5l.1 .2h.6M136.7 112.3l.7-.1-.1-.3-.4-.1-.2 .3v.7h.6M198 110.2h2M60 136.2v2M90 132.7h108M90 129.7h108M90 125.7h108M95.5 124.4v.1M95.5 123.6v.2M97.7 121.7v.1"/>
<path d="M97.7 120.9v.2M110 136.2v2M110 129.7v3M114.4 123.6l-.4-.1-.3 .3v.5l.2 .2h.5M115.1 123.6l.4-.1 .3 .3v.5l-.1 .2h-.6M115.1 123v1.5M118.1 120.9l.4-.1 .3 .3v.5l-.1 .2h-.6M118.1 120.8v1.5M122.7 133a1.72 1.72 0 0 1 0 2.3M130.7 131.4h1.2M132.4 130.4h1l-.5 .6a.41 .41 0 0 1 .5 .3v.4l-.2 .2h-.5l-.3-.1M133.9 130.9l.5-.5v1.5"/>
<path d="M133.9 131.9h.9M160 136.2v2M174 129.7v6.5M183.3 133.7l.4-.5v1.5M183.3 134.7h.9"/>
</g>
<path d="M132.6 127.4h.8a.55 .55 0 0 0 .4-.5 .55 .55 0 0 0-.3-.5h-.7l-.3 2M153.3 127.3h.7a.49 .49 0 0 0 .4-.4 .49 .49 0 0 0-.3-.5h-.7l-.2 2h.7a.53 .53 0 0 0 .5-.5 .53 .53 0 0 0-.4-.6" fill="none" stroke="#000" stroke-width=".4"/>
<path d="M50.3 40.5l.5-.3 .6-.1h87.5a1.5 1.5 0 0 1 1.5 1.5v36.5l-1 1h-71.3l-.4-.5v-9a.5 .5 0 0 0-.5-.5 .5 .5 0 0 0-.5 .5v9l-.6 .5h-15.2l-1-1v-36.5l.1-.7z" fill="none" stroke="#575757" stroke-width=".15"/>
<g font-size="2.8">
<text x="91" y="129.1">Title:</text>
<text x="100.3" y="129.1">Keithley</text>
<text x="114.1" y="129.1">615</text>
<text x="121.7" y="129.1">PC209</text>
<text x="133.4" y="129.1">Replacement</text>
<text x="154.4" y="129.1">Board</text>
</g>
<g font-size="2.1">
<text x="87.8" y="29.7">90.5000</text>
<text x="98.5" y="29.7">mm</text>
<text x="151.5" y="56.2" transform="rotate(-90 151.5 56.2)">mm</text>
<text x="151.5" y="66.9" transform="rotate(-90 151.5 66.9)">39.0000</text>
<text x="91" y="113.4">Rev</text>
<text x="96.2" y="113.4">1.1:</text>
<text x="101.8" y="113.4">Fix</text>
<text x="106.3" y="113.4">3.6</text>
<text x="111.2" y="113.4">V connection</text>
<text x="127.3" y="113.4">on</text>
<text x="131.3" y="113.4">card</text>
<text x="137.5" y="113.4">edge</text>
<text x="91" y="119.4">Peter</text>
<text x="91" y="116.4">Rev</text>
<text x="96.2" y="116.4">1.0:</text>
<text x="98.3" y="119.4">Farley</text>
<text x="101.8" y="116.4">Initial</text>
<text x="109.6" y="116.4">Design</text>
<text x="91" y="125.1">File:</text>
<text x="91" y="122.4">Sheet:</text>
<text x="97.4" y="125.1">PC209.kicad_pcb</text>
<text x="99.2" y="122.4">BlackAndWhiteTop</text>
<text x="91" y="135.3">KiCad</text>
<text x="91" y="132.5">Size:</text>
<text x="97.7" y="132.5">A5</text>
<text x="98.7" y="135.3">E.D.A.</text>
<text x="107.6" y="135.3">kicad</text>
<text x="113" y="132.5">Date:</text>
<text x="114.8" y="135.3">(6.0.11)</text>
<text x="120" y="132.5">2023-01-31</text>
<text x="176" y="132.5">Rev:</text>
<text x="176" y="135.3">Id:</text>
<text x="180.1" y="135.3">1/1</text>
<text x="182.1" y="132.5">1.1</text>
</g>
<g font-size="1.8">
<text x="35" y="12.2">1</text>
<text x="85" y="12.2">2</text>
<text x="135" y="12.2">3</text>
<text x="185" y="12.2">4</text>
<text x="10.4" y="36.2">A</text>
<text x="198.4" y="36.2">A</text>
<text x="10.3" y="86.2">B</text>
<text x="198.3" y="86.2">B</text>
<text x="10.3" y="136.2">C</text>
<text x="198.3" y="136.2">C</text>
<text x="35" y="138.2">1</text>
<text x="85" y="138.2">2</text>
<text x="135" y="138.2">3</text>
<text x="185" y="138.2">4</text>
</g>
<g font-size="1.4">
<text x="128.6" y="44.6" transform="rotate(90 128.6 44.6)">+15V</text>
<text x="132.6" y="44.6" transform="rotate(90 132.6 44.6)">+3.6V</text>
<text x="136.6" y="44.6" transform="rotate(90 136.6 44.6)">GND</text>
<text x="52.3" y="64.4" transform="rotate(-90 52.3 64.4)">Q1</text>
<text x="52.8" y="61" transform="rotate(-90 52.8 61)">R1</text>
<text x="55.9" y="60.9" transform="rotate(-90 55.9 60.9)">C1</text>
<text x="56.2" y="64.3" transform="rotate(-90 56.2 64.3)">Q2</text>
<text x="60.4" y="60.9" transform="rotate(-90 60.4 60.9)">R2</text>
<text x="61.9" y="64.1" transform="rotate(-90 61.9 64.1)">R9</text>
<text x="64.3" y="64.4" transform="rotate(-90 64.3 64.4)">Q3</text>
<text x="64.8" y="61" transform="rotate(-90 64.8 61)">R3</text>
<text x="68.3" y="64.4" transform="rotate(-90 68.3 64.4)">Q4</text>
<text x="68.8" y="61" transform="rotate(-90 68.8 61)">R4</text>
<text x="72.3" y="64.4" transform="rotate(-90 72.3 64.4)">Q5</text>
<text x="72.8" y="61" transform="rotate(-90 72.8 61)">R5</text>
<text x="76.3" y="64.4" transform="rotate(-90 76.3 64.4)">Q6</text>
<text x="76.8" y="61" transform="rotate(-90 76.8 61)">R6</text>
<text x="80.3" y="64.4" transform="rotate(-90 80.3 64.4)">Q7</text>
<text x="80.8" y="61" transform="rotate(-90 80.8 61)">R7</text>
<text x="84.3" y="64.4" transform="rotate(-90 84.3 64.4)">Q8</text>
<text x="84.8" y="61" transform="rotate(-90 84.8 61)">R8</text>
<text x="50.4" y="69.5">44</text>
<text x="52.1" y="68.1" transform="rotate(-90 52.1 68.1)">R10</text>
<text x="56.1" y="68.1" transform="rotate(-90 56.1 68.1)">R11</text>
<text x="64.1" y="68.1" transform="rotate(-90 64.1 68.1)">R12</text>
<text x="68.1" y="68.1" transform="rotate(-90 68.1 68.1)">R13</text>
<text x="72.1" y="68.1" transform="rotate(-90 72.1 68.1)">R14</text>
<text x="76.1" y="68.1" transform="rotate(-90 76.1 68.1)">R15</text>
<text x="80.1" y="68.1" transform="rotate(-90 80.1 68.1)">R16</text>
<text x="84.1" y="68.1" transform="rotate(-90 84.1 68.1)">R17</text>
<text x="137.9" y="69.5">23</text>
</g>
</svg>
